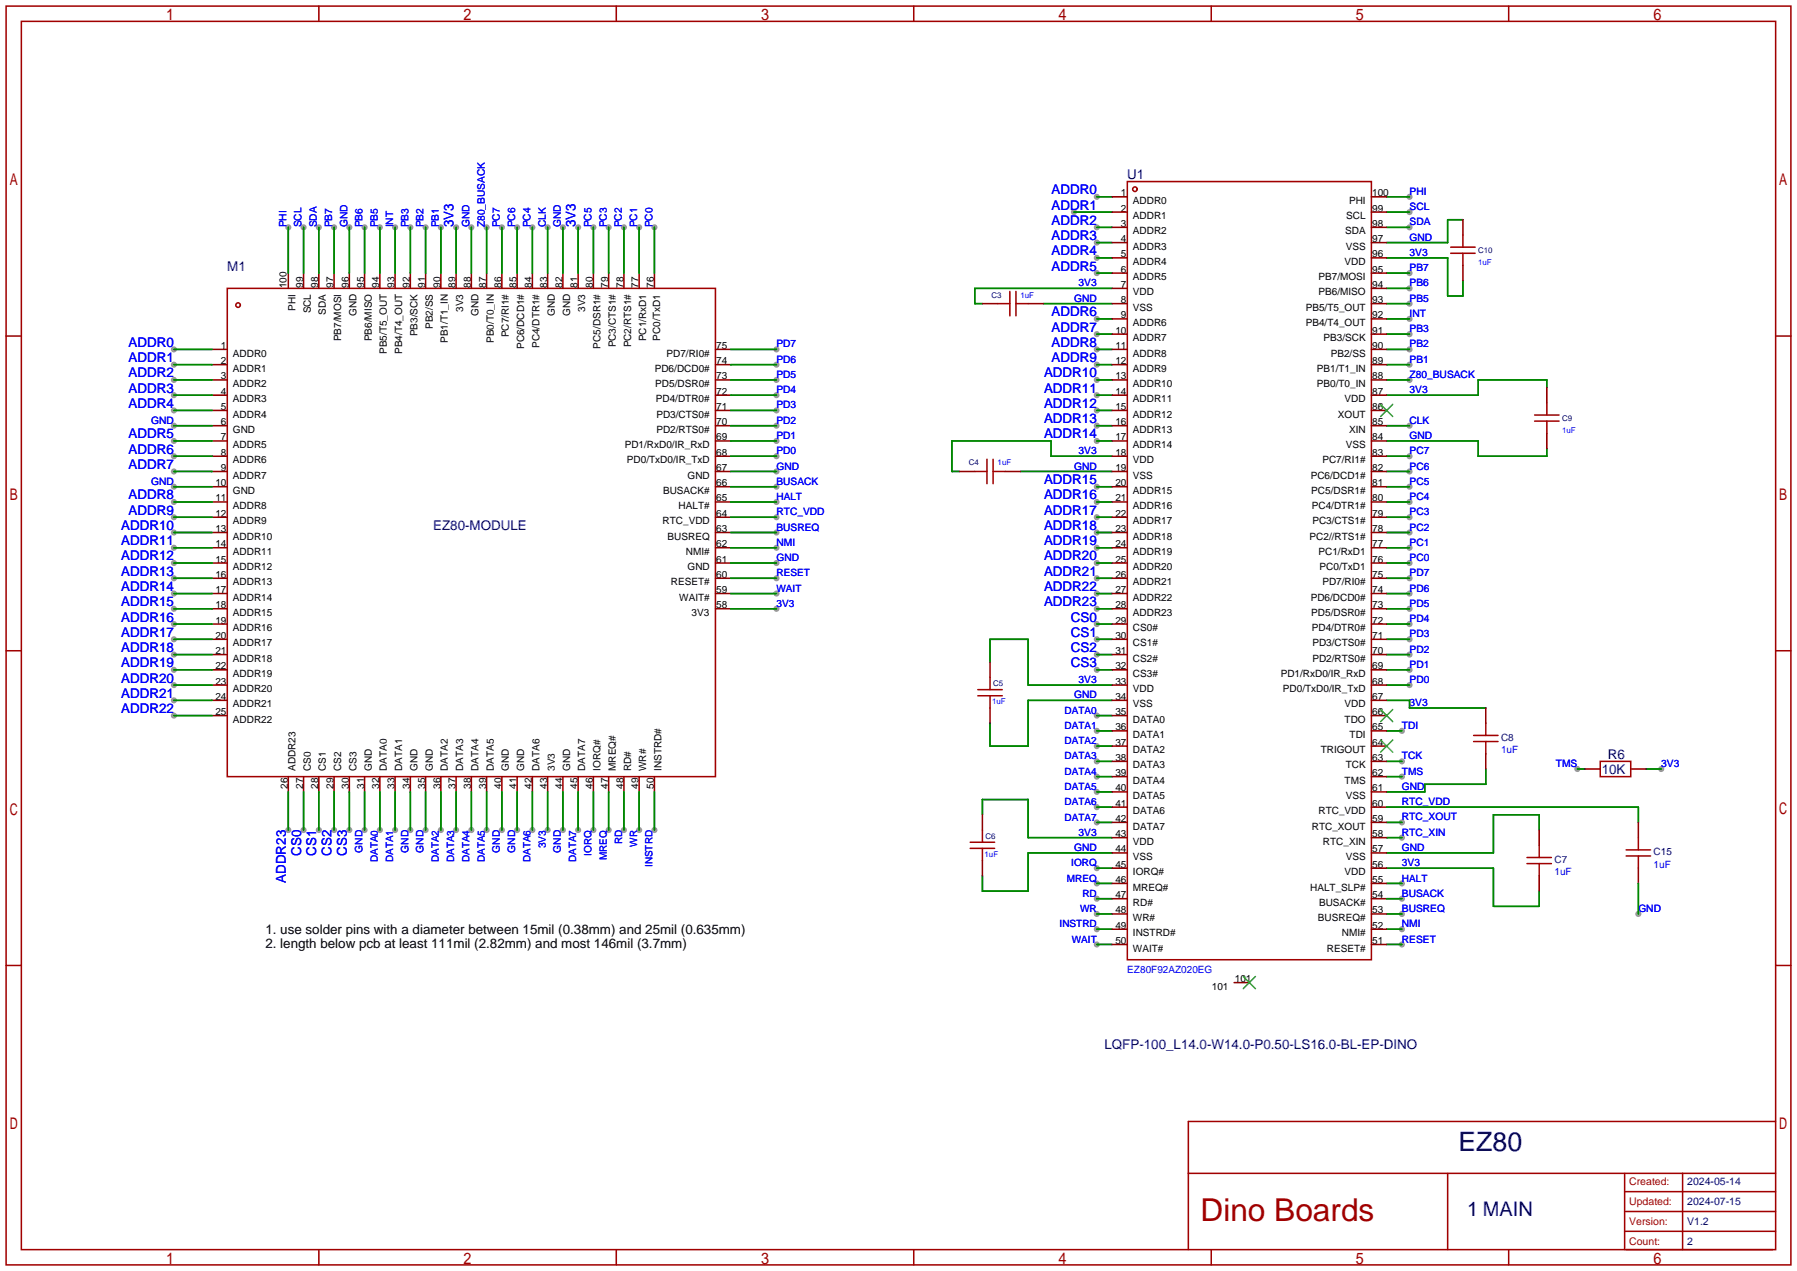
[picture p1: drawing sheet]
<svg xmlns="http://www.w3.org/2000/svg" width="299mm" height="212mm" viewBox="0 0 299 212" stroke-linecap="round" stroke-linejoin="round" font-family="sans-serif">
<g fill="#999">
<circle cx="234.7" cy="70.9" r=".51"/>
<circle cx="233.4" cy="152.1" r=".51"/>
<circle cx="234.7" cy="53.1" r=".51"/>
<circle cx="233.4" cy="157.2" r=".51"/>
<circle cx="234.7" cy="63.2" r=".51"/>
<circle cx="233.4" cy="121.7" r=".51"/>
<circle cx="233.4" cy="126.7" r=".51"/>
<circle cx="233.4" cy="129.3" r=".51"/>
<circle cx="233.4" cy="147.1" r=".51"/>
<circle cx="233.4" cy="139.4" r=".51"/>
<circle cx="233.4" cy="154.7" r=".51"/>
<circle cx="233.4" cy="136.9" r=".51"/>
<circle cx="262.6" cy="128" r=".51"/>
<circle cx="276.6" cy="128" r=".51"/>
<circle cx="182.6" cy="157.2" r=".51"/>
<circle cx="182.6" cy="45.5" r=".51"/>
<circle cx="182.6" cy="73.4" r=".51"/>
<circle cx="182.6" cy="32.8" r=".51"/>
<circle cx="178.8" cy="35.3" r=".51"/>
<circle cx="182.6" cy="37.8" r=".51"/>
<circle cx="182.6" cy="40.4" r=".51"/>
<circle cx="182.6" cy="42.9" r=".51"/>
<circle cx="182.6" cy="53.1" r=".51"/>
<circle cx="182.6" cy="55.6" r=".51"/>
<circle cx="182.6" cy="58.2" r=".51"/>
<circle cx="182.6" cy="60.7" r=".51"/>
<circle cx="182.6" cy="63.2" r=".51"/>
<circle cx="182.6" cy="65.8" r=".51"/>
<circle cx="234.7" cy="32.8" r=".51"/>
<circle cx="234.7" cy="35.3" r=".51"/>
<circle cx="234.7" cy="37.8" r=".51"/>
<circle cx="234.7" cy="45.5" r=".51"/>
<circle cx="234.7" cy="48" r=".51"/>
<circle cx="234.7" cy="50.5" r=".51"/>
<circle cx="234.7" cy="55.6" r=".51"/>
<circle cx="234.7" cy="58.2" r=".51"/>
<circle cx="234.7" cy="60.7" r=".51"/>
<circle cx="234.7" cy="75.9" r=".51"/>
<circle cx="234.7" cy="78.5" r=".51"/>
<circle cx="234.7" cy="81" r=".51"/>
<circle cx="234.7" cy="93.7" r=".51"/>
<circle cx="234.7" cy="83.6" r=".51"/>
<circle cx="234.7" cy="86.1" r=".51"/>
<circle cx="234.7" cy="88.6" r=".51"/>
<circle cx="234.7" cy="91.2" r=".51"/>
<circle cx="234.7" cy="96.3" r=".51"/>
<circle cx="234.7" cy="98.8" r=".51"/>
<circle cx="234.7" cy="101.3" r=".51"/>
<circle cx="234.7" cy="103.9" r=".51"/>
<circle cx="234.7" cy="106.4" r=".51"/>
<circle cx="234.7" cy="109" r=".51"/>
<circle cx="234.7" cy="111.5" r=".51"/>
<circle cx="234.7" cy="114" r=".51"/>
<circle cx="182.6" cy="154.7" r=".51"/>
<circle cx="182.6" cy="152.1" r=".51"/>
<circle cx="182.6" cy="149.6" r=".51"/>
<circle cx="182.6" cy="147.1" r=".51"/>
<circle cx="182.6" cy="144.5" r=".51"/>
<circle cx="182.6" cy="119.1" r=".51"/>
<circle cx="182.6" cy="121.7" r=".51"/>
<circle cx="182.6" cy="124.2" r=".51"/>
<circle cx="182.6" cy="126.7" r=".51"/>
<circle cx="182.6" cy="129.3" r=".51"/>
<circle cx="182.6" cy="131.8" r=".51"/>
<circle cx="182.6" cy="134.4" r=".51"/>
<circle cx="182.6" cy="136.9" r=".51"/>
<circle cx="182.6" cy="81" r=".51"/>
<circle cx="182.6" cy="83.6" r=".51"/>
<circle cx="182.6" cy="86.1" r=".51"/>
<circle cx="182.6" cy="88.6" r=".51"/>
<circle cx="182.6" cy="91.2" r=".51"/>
<circle cx="182.6" cy="93.7" r=".51"/>
<circle cx="182.6" cy="96.3" r=".51"/>
<circle cx="182.6" cy="98.8" r=".51"/>
<circle cx="182.6" cy="101.3" r=".51"/>
<circle cx="182.6" cy="103.9" r=".51"/>
<circle cx="182.6" cy="106.4" r=".51"/>
<circle cx="182.6" cy="109" r=".51"/>
<circle cx="182.6" cy="111.5" r=".51"/>
<circle cx="182.6" cy="68.3" r=".51"/>
<circle cx="182.6" cy="70.9" r=".51"/>
<circle cx="29" cy="58.2" r=".51"/>
<circle cx="29" cy="60.7" r=".51"/>
<circle cx="29" cy="63.2" r=".51"/>
<circle cx="29" cy="65.8" r=".51"/>
<circle cx="29" cy="68.3" r=".51"/>
<circle cx="29" cy="70.9" r=".51"/>
<circle cx="29" cy="73.4" r=".51"/>
<circle cx="29" cy="75.9" r=".51"/>
<circle cx="29" cy="78.5" r=".51"/>
<circle cx="29" cy="81" r=".51"/>
<circle cx="29" cy="83.6" r=".51"/>
<circle cx="29" cy="86.1" r=".51"/>
<circle cx="29" cy="88.6" r=".51"/>
<circle cx="29" cy="91.2" r=".51"/>
<circle cx="29" cy="93.7" r=".51"/>
<circle cx="29" cy="96.3" r=".51"/>
<circle cx="29" cy="98.8" r=".51"/>
<circle cx="29" cy="101.3" r=".51"/>
<circle cx="29" cy="103.9" r=".51"/>
<circle cx="29" cy="106.4" r=".51"/>
<circle cx="29" cy="109" r=".51"/>
<circle cx="29" cy="111.5" r=".51"/>
<circle cx="29" cy="114" r=".51"/>
<circle cx="29" cy="116.6" r=".51"/>
<circle cx="29" cy="119.1" r=".51"/>
<circle cx="48" cy="138.2" r=".51"/>
<circle cx="50.5" cy="138.2" r=".51"/>
<circle cx="53.1" cy="138.2" r=".51"/>
<circle cx="55.6" cy="138.2" r=".51"/>
<circle cx="58.2" cy="138.2" r=".51"/>
<circle cx="60.7" cy="138.2" r=".51"/>
<circle cx="63.2" cy="138.2" r=".51"/>
<circle cx="65.8" cy="138.2" r=".51"/>
<circle cx="68.3" cy="138.2" r=".51"/>
<circle cx="70.9" cy="138.2" r=".51"/>
<circle cx="73.4" cy="138.2" r=".51"/>
<circle cx="75.9" cy="138.2" r=".51"/>
<circle cx="78.5" cy="138.2" r=".51"/>
<circle cx="81" cy="138.2" r=".51"/>
<circle cx="83.6" cy="138.2" r=".51"/>
<circle cx="86.1" cy="138.2" r=".51"/>
<circle cx="88.6" cy="138.2" r=".51"/>
<circle cx="91.2" cy="138.2" r=".51"/>
<circle cx="93.7" cy="138.2" r=".51"/>
<circle cx="96.3" cy="138.2" r=".51"/>
<circle cx="98.8" cy="138.2" r=".51"/>
<circle cx="101.3" cy="138.2" r=".51"/>
<circle cx="103.9" cy="138.2" r=".51"/>
<circle cx="106.4" cy="138.2" r=".51"/>
<circle cx="109" cy="138.2" r=".51"/>
<circle cx="129.3" cy="78.5" r=".51"/>
<circle cx="129.3" cy="75.9" r=".51"/>
<circle cx="129.3" cy="73.4" r=".51"/>
<circle cx="129.3" cy="70.9" r=".51"/>
<circle cx="129.3" cy="68.3" r=".51"/>
<circle cx="129.3" cy="65.8" r=".51"/>
<circle cx="129.3" cy="63.2" r=".51"/>
<circle cx="129.3" cy="60.7" r=".51"/>
<circle cx="129.3" cy="58.2" r=".51"/>
<circle cx="48" cy="37.8" r=".51"/>
<circle cx="50.5" cy="37.8" r=".51"/>
<circle cx="53.1" cy="37.8" r=".51"/>
<circle cx="55.6" cy="37.8" r=".51"/>
<circle cx="60.7" cy="37.8" r=".51"/>
<circle cx="63.2" cy="37.8" r=".51"/>
<circle cx="65.8" cy="37.8" r=".51"/>
<circle cx="68.3" cy="37.8" r=".51"/>
<circle cx="70.9" cy="37.8" r=".51"/>
<circle cx="73.4" cy="37.8" r=".51"/>
<circle cx="78.5" cy="37.8" r=".51"/>
<circle cx="83.6" cy="37.8" r=".51"/>
<circle cx="86.1" cy="37.8" r=".51"/>
<circle cx="88.6" cy="37.8" r=".51"/>
<circle cx="91.2" cy="37.8" r=".51"/>
<circle cx="93.7" cy="37.8" r=".51"/>
<circle cx="96.3" cy="37.8" r=".51"/>
<circle cx="98.8" cy="37.8" r=".51"/>
<circle cx="101.3" cy="37.8" r=".51"/>
<circle cx="103.9" cy="37.8" r=".51"/>
<circle cx="106.4" cy="37.8" r=".51"/>
<circle cx="109" cy="37.8" r=".51"/>
<circle cx="75.9" cy="37.8" r=".51"/>
<circle cx="58.2" cy="37.8" r=".51"/>
<circle cx="81" cy="37.8" r=".51"/>
<circle cx="233.4" cy="149.6" r=".51"/>
<circle cx="129.3" cy="96.3" r=".51"/>
<circle cx="129.3" cy="98.8" r=".51"/>
<circle cx="129.3" cy="101.3" r=".51"/>
<circle cx="129.3" cy="93.7" r=".51"/>
<circle cx="129.3" cy="91.2" r=".51"/>
<circle cx="129.3" cy="88.6" r=".51"/>
<circle cx="129.3" cy="81" r=".51"/>
<circle cx="129.3" cy="83.6" r=".51"/>
<circle cx="129.3" cy="86.1" r=".51"/>
<circle cx="272.8" cy="152.1" r=".51"/>
</g>
<g fill="none" stroke="#a10000" stroke-width=".25">
<path d="M1 1h297.2v209.6h-297.2zM3.6 3.6h292.1v204.4h-292.1zM53.1 1v2.6M102.6 1v2.6M152.1 1v2.6M201.7 1v2.6M251.2 1v2.6M187.7 30.2h40.6v129.6h-40.6zM243.6 39.1v2M1 55.9h2.6M37.8 48h81.3v81.3h-81.3zM166.1 50.5h2"/>
<path d="M168.1 48.5v4.1M169.2 48.5v4.1M169.2 50.5h2M241.6 41.1h4M241.6 42.2h4M243.6 42.2v2M295.7 55.9h2.5M162.3 78.5h2M164.3 76.5v4M165.4 76.5v4M165.4 78.5h2M255.5 69.1h4.1"/>
<path d="M255.5 70.1h4.1M257.6 67.1v2M257.6 70.1v2M1 108.3h2.6M162.8 115.8h4.1M162.8 114.8h4.1M164.8 112.8v2M164.8 115.8v2.1M295.7 108.3h2.5M163.6 138.2v2M245.4 122.4h4M245.4 123.4h4"/>
<path d="M247.4 120.4v2M247.4 123.4v2.1M266.4 126.7h5.1v2.6h-5.1zM272.8 139.4v2.1M161.5 141.2h4.1M161.5 140.2h4.1M163.6 141.2v2.1M254.3 142.7h4M254.3 143.8h4M256.3 140.7v2M256.3 143.8v2M270.8 141.5h4"/>
<path d="M270.8 142.5h4M272.8 142.5v2M1 160.7h2.6M295.7 160.7h2.5M197.9 195.3h97.8M241 195.3v12.7M270.5 195.3v12.7M270.5 198.4h25.2M280.2 195.3v12.7M295.7 186.7h-97.8v21.3M53.1 208v2.6M102.6 208v2.6"/>
<path d="M152.1 208v2.6M201.7 208v2.6M251.2 208v2.6M270.5 201.7h25.2M270.5 205h25.2M270.8 208h24.3"/>
<circle cx="189" cy="31.5" r=".38"/>
<circle cx="39.6" cy="50.8" r=".38"/>
</g>
<g fill="none" stroke="#008700" stroke-width=".25">
<path d="M48 37.8v7.7M50.5 37.8v7.7M53.1 37.8v7.7M55.6 37.8v7.7M58.2 37.8v7.7M60.7 37.8v7.7M63.2 37.8v7.7M65.8 37.8v7.7M68.3 37.8v7.7M70.9 37.8v7.7M73.4 37.8v7.7M75.9 37.8v7.7"/>
<path d="M78.5 37.8v7.7M81 37.8v7.7M83.6 37.8v7.7M86.1 37.8v7.7M88.6 37.8v7.7M91.2 37.8v7.7M93.7 37.8v7.7M96.3 37.8v7.7M98.8 37.8v7.7M101.3 37.8v7.7M103.9 37.8v7.7M106.4 37.8v7.7"/>
<path d="M109 37.8v7.7M178.8 35.3h6.4M182.6 32.8h2.6M182.6 37.8h2.6M230.9 32.8h3.8M230.9 35.3h3.8M230.9 37.8h3.8M243.6 36.6h-2.6v3.8h-10.1M29 58.2h6.3M121.7 58.2h7.6M173.7 50.5h11.5M182.6 42.9h2.6"/>
<path d="M182.6 40.4h2.6M182.6 53.1h2.6M182.6 45.5h2.6M182.6 55.6h2.6M182.6 58.2h2.6M185.2 48h-22.9v2.5h1.3M230.9 50.5h3.8M230.9 42.9h10.1v6.4h2.6v-2.6M230.9 53.1h3.8M230.9 48h3.8M230.9 45.5h3.8M230.9 55.6h3.8"/>
<path d="M230.9 58.2h3.8M29 73.4h6.3M29 75.9h6.3M29 65.8h6.3M29 63.2h6.3M29 70.9h6.3M29 78.5h6.3M29 60.7h6.3M29 68.3h6.3M121.7 73.4h7.6M121.7 75.9h7.6M121.7 65.8h7.6"/>
<path d="M121.7 63.2h7.6M121.7 70.9h7.6M121.7 78.5h7.6M121.7 60.7h7.6M121.7 68.3h7.6M169.9 78.5h15.3M182.6 73.4h2.6M182.6 65.8h2.6M182.6 63.2h2.6M182.6 70.9h2.6M182.6 60.7h2.6M182.6 68.3h2.6"/>
<path d="M185.2 75.9h-10.2v-2.5h-16.5v5.1h1.3M230.9 73.4h15.2v2.5h11.5v-1.2M230.9 75.9h3.8M230.9 63.2h3.8M230.9 70.9h3.8M230.9 78.5h3.8M230.9 60.7h3.8M257.6 64.5v-1.3h-11.5v2.6h-15.2M29 81h6.3M29 93.7h6.3M29 83.6h6.3M29 86.1h6.3"/>
<path d="M29 88.6h6.3M29 91.2h6.3M29 96.3h6.3M29 98.8h6.3M121.7 81h7.6M121.7 93.7h7.6M121.7 83.6h7.6M121.7 86.1h7.6M121.7 88.6h7.6M121.7 91.2h7.6M121.7 96.3h7.6M121.7 98.8h7.6"/>
<path d="M182.6 81h2.6M182.6 93.7h2.6M182.6 83.6h2.6M182.6 86.1h2.6M182.6 88.6h2.6M182.6 91.2h2.6M182.6 96.3h2.6M182.6 98.8h2.6M230.9 81h3.8M230.9 93.7h3.8M230.9 83.6h3.8M230.9 86.1h3.8"/>
<path d="M230.9 88.6h3.8M230.9 91.2h3.8M230.9 96.3h3.8M230.9 98.8h3.8M29 106.4h6.3M29 114h6.3M29 116.6h6.3M29 101.3h6.3M29 103.9h6.3M29 109h6.3M29 111.5h6.3M29 119.1h6.3"/>
<path d="M121.7 101.3h7.6M164.8 110.2v-3.8h6.4v7.6h14M182.6 106.4h2.6M182.6 101.3h2.6M182.6 103.9h2.6M182.6 109h2.6M182.6 111.5h2.6M182.6 119.1h2.6M185.2 116.6h-14v7.6h-6.4v-3.8M230.9 106.4h3.8M230.9 114h3.8M230.9 116.6h3.8v1.3h12.7"/>
<path d="M230.9 101.3h3.8M230.9 103.9h3.8M230.9 109h3.8M230.9 111.5h3.8M48 131.8v6.4M50.5 131.8v6.4M53.1 131.8v6.4M55.6 131.8v6.4M58.2 131.8v6.4M60.7 131.8v6.4M63.2 131.8v6.4M65.8 131.8v6.4"/>
<path d="M68.3 131.8v6.4M70.9 131.8v6.4M73.4 131.8v6.4M75.9 131.8v6.4M78.5 131.8v6.4M81 131.8v6.4M83.6 131.8v6.4M86.1 131.8v6.4M88.6 131.8v6.4M91.2 131.8v6.4M93.7 131.8v6.4M96.3 131.8v6.4"/>
<path d="M98.8 131.8v6.4M101.3 131.8v6.4M103.9 131.8v6.4M106.4 131.8v6.4M109 131.8v6.4M163.6 135.6v-2.5h7.6v6.3h14M182.6 124.2h2.6M182.6 131.8h2.6M182.6 121.7h2.6M182.6 126.7h2.6M182.6 129.3h2.6M182.6 136.9h2.6"/>
<path d="M182.6 134.4h2.6M230.9 139.4h2.5M230.9 121.7h2.5M230.9 126.7h2.5M230.9 129.3h2.5M230.9 136.9h2.5M230.9 134.4h41.9v2.5M247.4 128v2.6h-10.2v1.2h-6.3M256.3 138.2v-2.6h-7.6v6.4h-17.8M262.6 128h1.3M274.1 128h2.5M182.6 144.5h2.6"/>
<path d="M182.6 152.1h2.6M182.6 157.2h2.6M182.6 147.1h2.6M182.6 154.7h2.6M182.6 149.6h2.6M185.2 142h-14v6.3h-7.6v-2.5M230.9 144.5h17.8v6.4h7.6v-2.6M230.9 152.1h2.5M230.9 157.2h2.5M230.9 147.1h2.5M230.9 154.7h2.5M230.9 149.6h2.5"/>
<path d="M272.8 147.1v5"/>
</g>
<g fill="none" stroke="#870000" stroke-width=".25">
<path d="M185.2 32.8h2.5M185.2 35.3h2.5M185.2 37.8h2.5M228.3 32.8h2.6M228.3 35.3h2.6M228.3 37.8h2.6M243.6 36.6v2.5M35.3 58.2h2.5M48 45.5v2.5M50.5 45.5v2.5M53.1 45.5v2.5M55.6 45.5v2.5"/>
<path d="M58.2 45.5v2.5M60.7 45.5v2.5M63.2 45.5v2.5M65.8 45.5v2.5M68.3 45.5v2.5M70.9 45.5v2.5M73.4 45.5v2.5M75.9 45.5v2.5M78.5 45.5v2.5M81 45.5v2.5M83.6 45.5v2.5M86.1 45.5v2.5"/>
<path d="M88.6 45.5v2.5M91.2 45.5v2.5M93.7 45.5v2.5M96.3 45.5v2.5M98.8 45.5v2.5M101.3 45.5v2.5M103.9 45.5v2.5M106.4 45.5v2.5M109 45.5v2.5M119.1 58.2h2.6M163.6 50.5h2.5M171.2 50.5h2.5"/>
<path d="M185.2 50.5h2.5M185.2 40.4h2.5M185.2 42.9h2.5M185.2 45.5h2.5M185.2 48h2.5M185.2 53.1h2.5M185.2 55.6h2.5M185.2 58.2h2.5M228.3 50.5h2.6M228.3 40.4h2.6M228.3 42.9h2.6M228.3 45.5h2.6"/>
<path d="M228.3 48h2.6M228.3 53.1h2.6M228.3 55.6h2.6M228.3 58.2h2.6M243.6 44.2v2.5M35.3 78.5h2.5M35.3 60.7h2.5M35.3 63.2h2.5M35.3 65.8h2.5M35.3 68.3h2.5M35.3 70.9h2.5M35.3 73.4h2.5"/>
<path d="M35.3 75.9h2.5M119.1 78.5h2.6M119.1 60.7h2.6M119.1 63.2h2.6M119.1 65.8h2.6M119.1 68.3h2.6M119.1 70.9h2.6M119.1 73.4h2.6M119.1 75.9h2.6M159.8 78.5h2.5M167.4 78.5h2.5M185.2 78.5h2.5"/>
<path d="M185.2 60.7h2.5M185.2 63.2h2.5M185.2 65.8h2.5M185.2 68.3h2.5M185.2 70.9h2.5M185.2 73.4h2.5M185.2 75.9h2.5M228.3 78.5h2.6M228.3 60.7h2.6M228.3 63.2h2.6M228.3 65.8h2.6M228.3 68.3h2.6"/>
<path d="M228.3 70.9h2.6M228.3 73.4h2.6M228.3 75.9h2.6M257.6 64.5v2.6M257.6 72.1v2.6M35.3 81h2.5M35.3 83.6h2.5M35.3 86.1h2.5M35.3 88.6h2.5M35.3 91.2h2.5M35.3 93.7h2.5M35.3 96.3h2.5"/>
<path d="M35.3 98.8h2.5M119.1 81h2.6M119.1 83.6h2.6M119.1 86.1h2.6M119.1 88.6h2.6M119.1 91.2h2.6M119.1 93.7h2.6M119.1 96.3h2.6M119.1 98.8h2.6M185.2 81h2.5M185.2 83.6h2.5M185.2 86.1h2.5"/>
<path d="M185.2 88.6h2.5M185.2 91.2h2.5M185.2 93.7h2.5M185.2 96.3h2.5M185.2 98.8h2.5M228.3 81h2.6M228.3 83.6h2.6M228.3 86.1h2.6M228.3 88.6h2.6M228.3 91.2h2.6M228.3 93.7h2.6M228.3 96.3h2.6"/>
<path d="M228.3 98.8h2.6M35.3 101.3h2.5M35.3 103.9h2.5M35.3 106.4h2.5M35.3 109h2.5M35.3 111.5h2.5M35.3 114h2.5M35.3 116.6h2.5M35.3 119.1h2.5M119.1 101.3h2.6M164.8 110.2v2.6M164.8 117.9v2.5"/>
<path d="M185.2 101.3h2.5M185.2 103.9h2.5M185.2 106.4h2.5M185.2 109h2.5M185.2 111.5h2.5M185.2 114h2.5M185.2 116.6h2.5M185.2 119.1h2.5M228.3 101.3h2.6M228.3 103.9h2.6M228.3 106.4h2.6M228.3 109h2.6"/>
<path d="M228.3 111.5h2.6M228.3 114h2.6M228.3 116.6h2.6M228.3 119.1h2.6M247.4 117.9v2.5M48 129.3v2.5M50.5 129.3v2.5M53.1 129.3v2.5M55.6 129.3v2.5M58.2 129.3v2.5M60.7 129.3v2.5M63.2 129.3v2.5"/>
<path d="M65.8 129.3v2.5M68.3 129.3v2.5M70.9 129.3v2.5M73.4 129.3v2.5M75.9 129.3v2.5M78.5 129.3v2.5M81 129.3v2.5M83.6 129.3v2.5M86.1 129.3v2.5M88.6 129.3v2.5M91.2 129.3v2.5M93.7 129.3v2.5"/>
<path d="M96.3 129.3v2.5M98.8 129.3v2.5M101.3 129.3v2.5M103.9 129.3v2.5M106.4 129.3v2.5M109 129.3v2.5M163.6 135.6v2.6M185.2 121.7h2.5M185.2 124.2h2.5M185.2 126.7h2.5M185.2 129.3h2.5M185.2 131.8h2.5"/>
<path d="M185.2 134.4h2.5M185.2 136.9h2.5M185.2 139.4h2.5M228.3 121.7h2.6M228.3 124.2h2.6M228.3 126.7h2.6M228.3 129.3h2.6M228.3 131.8h2.6M228.3 134.4h2.6M228.3 136.9h2.6M228.3 139.4h2.6M247.4 125.5v2.5"/>
<path d="M256.3 138.2v2.5M263.9 128h2.5M271.5 128h2.6M272.8 136.9v2.5M163.6 143.3v2.5M185.2 142h2.5M185.2 144.5h2.5M185.2 147.1h2.5M185.2 149.6h2.5M185.2 152.1h2.5M185.2 154.7h2.5M185.2 157.2h2.5"/>
<path d="M228.3 142h2.6M228.3 144.5h2.6M228.3 147.1h2.6M228.3 149.6h2.6M228.3 152.1h2.6M228.3 154.7h2.6M228.3 157.2h2.6M256.3 145.8v2.5M272.8 144.5v2.6M205.5 163.6h2.5"/>
</g>
<path d="M229.9 67.3l2 2M231.9 67.3l-2 2M229.9 118.1l2 2M231.9 118.1l-2 2M229.9 123.2l2 2M231.9 123.2l-2 2M207 162.6l2 2M209 162.6l-2 2" fill="none" stroke="#3c3" stroke-width=".25"/>
<text font-size="5.3" fill="#a00000" x="199.9" y="203.3">Dino Boards</text>
<text font-size="4.5" fill="#000080" x="242.8" y="191.6">EZ80</text>
<text font-size="3.3" fill="#000080" x="244.3" y="202.5">1 MAIN</text>
<g font-size="2.2" fill="#000080">
<text x="187.7" y="29.8">U1</text>
<text x="37.8" y="45">M1</text>
<text x="72.1" y="88.2">EZ80-MODULE</text>
<text x="266.7" y="128.9">10K</text>
<text x="267.7" y="126.3">R6</text>
<text x="183.9" y="174.6">LQFP-100_L14.0-W14.0-P0.50-LS16.0-BL-EP-DINO</text>
</g>
<g font-size="2.2" fill="#00f">
<text x="175.1" y="32.3">ADDR0</text>
<text x="175.1" y="34.9">ADDR1</text>
<text x="75.5" y="37.8" transform="rotate(-90 75.5 37.8)">3V3</text>
<text x="95.8" y="37.8" transform="rotate(-90 95.8 37.8)">3V3</text>
<text x="175.1" y="37.4">ADDR2</text>
<text x="175.1" y="40">ADDR3</text>
<text x="175.1" y="45">ADDR5</text>
<text x="175.1" y="42.5">ADDR4</text>
<text x="175.1" y="52.7">ADDR6</text>
<text x="21.4" y="57.7">ADDR0</text>
<text x="175.1" y="55.2">ADDR7</text>
<text x="175.1" y="57.7">ADDR8</text>
<text x="21.4" y="60.3">ADDR1</text>
<text x="21.4" y="62.8">ADDR2</text>
<text x="21.4" y="65.4">ADDR3</text>
<text x="173.8" y="62.8">ADDR10</text>
<text x="173.8" y="65.4">ADDR11</text>
<text x="175.1" y="60.3">ADDR9</text>
<text x="21.4" y="67.9">ADDR4</text>
<text x="173.8" y="67.9">ADDR12</text>
<text x="173.8" y="70.4">ADDR13</text>
<text x="21.4" y="73">ADDR5</text>
<text x="21.4" y="75.5">ADDR6</text>
<text x="173.8" y="73">ADDR14</text>
<text x="21.4" y="78.1">ADDR7</text>
<text x="21.4" y="83.1">ADDR8</text>
<text x="173.8" y="80.6">ADDR15</text>
<text x="173.8" y="83.1">ADDR16</text>
<text x="20.2" y="88.2">ADDR10</text>
<text x="21.4" y="85.7">ADDR9</text>
<text x="173.8" y="85.7">ADDR17</text>
<text x="173.8" y="88.2">ADDR18</text>
<text x="20.2" y="90.8">ADDR11</text>
<text x="20.2" y="93.3">ADDR12</text>
<text x="20.2" y="95.8">ADDR13</text>
<text x="173.8" y="90.8">ADDR19</text>
<text x="173.8" y="93.3">ADDR20</text>
<text x="173.8" y="95.8">ADDR21</text>
<text x="20.2" y="98.4">ADDR14</text>
<text x="20.2" y="100.9">ADDR15</text>
<text x="173.8" y="98.4">ADDR22</text>
<text x="173.8" y="100.9">ADDR23</text>
<text x="20.2" y="103.5">ADDR16</text>
<text x="20.2" y="106">ADDR17</text>
<text x="178.3" y="103.5">CS0</text>
<text x="178.3" y="106">CS1</text>
<text x="20.2" y="108.5">ADDR18</text>
<text x="20.2" y="111.1">ADDR19</text>
<text x="20.2" y="113.6">ADDR20</text>
<text x="178.3" y="108.5">CS2</text>
<text x="178.3" y="111.1">CS3</text>
<text x="20.2" y="116.2">ADDR21</text>
<text x="20.2" y="118.7">ADDR22</text>
<text x="50.1" y="142.5" transform="rotate(-90 50.1 142.5)">CS0</text>
<text x="52.7" y="142.5" transform="rotate(-90 52.7 142.5)">CS1</text>
<text x="55.2" y="142.5" transform="rotate(-90 55.2 142.5)">CS2</text>
<text x="57.7" y="142.5" transform="rotate(-90 57.7 142.5)">CS3</text>
<text x="47.6" y="147" transform="rotate(-90 47.6 147)">ADDR23</text>
</g>
<g font-size="2.2">
<text x="44.2" y="155.5">1. use solder pins with a diameter between 15mil (0.38mm) and 25mil (0.635mm)</text>
<text x="44.2" y="157.8">2. length below pcb at least 111mil (2.82mm) and most 146mil (3.7mm)</text>
</g>
<g font-size="1.8" fill="#a00000">
<text x="271.3" y="197.3">Created:</text>
<text x="271.3" y="200.6">Updated:</text>
<text x="271.3" y="203.9">Version:</text>
<text x="271.3" y="207.2">Count:</text>
</g>
<g font-size="1.8" fill="#000080">
<text x="280.9" y="197.3">2024-05-14</text>
<text x="280.9" y="200.6">2024-07-15</text>
<text x="280.9" y="203.9">V1.2</text>
<text x="280.9" y="207.2">2</text>
</g>
<g font-size="1.7">
<text x="186.7" y="32.7">1</text>
<text x="186.7" y="35.2">2</text>
<text x="188.6" y="34">ADDR0</text>
<text x="224.6" y="34">PHI</text>
<text x="228.5" y="35.2">99</text>
<text x="228.5" y="32.7">100</text>
<text x="186.7" y="37.8">3</text>
<text x="186.7" y="40.3">4</text>
<text x="188.6" y="36.5">ADDR1</text>
<text x="188.6" y="39">ADDR2</text>
<text x="188.6" y="41.6">ADDR3</text>
<text x="224" y="39">SDA</text>
<text x="224.1" y="41.6">VSS</text>
<text x="224.2" y="36.5">SCL</text>
<text x="228.5" y="40.3">97</text>
<text x="228.5" y="37.8">98</text>
<text x="50.5" y="47.9" transform="rotate(-90 50.5 47.9)">99</text>
<text x="53" y="47.9" transform="rotate(-90 53 47.9)">98</text>
<text x="55.5" y="47.9" transform="rotate(-90 55.5 47.9)">97</text>
<text x="58.1" y="47.9" transform="rotate(-90 58.1 47.9)">96</text>
<text x="60.6" y="47.9" transform="rotate(-90 60.6 47.9)">95</text>
<text x="63.2" y="47.9" transform="rotate(-90 63.2 47.9)">94</text>
<text x="65.7" y="47.9" transform="rotate(-90 65.7 47.9)">93</text>
<text x="68.2" y="47.9" transform="rotate(-90 68.2 47.9)">92</text>
<text x="70.8" y="47.9" transform="rotate(-90 70.8 47.9)">91</text>
<text x="73.3" y="47.9" transform="rotate(-90 73.3 47.9)">90</text>
<text x="75.9" y="47.9" transform="rotate(-90 75.9 47.9)">89</text>
<text x="78.4" y="47.9" transform="rotate(-90 78.4 47.9)">88</text>
<text x="80.9" y="47.9" transform="rotate(-90 80.9 47.9)">87</text>
<text x="83.5" y="47.9" transform="rotate(-90 83.5 47.9)">86</text>
<text x="86" y="47.9" transform="rotate(-90 86 47.9)">85</text>
<text x="88.6" y="47.9" transform="rotate(-90 88.6 47.9)">84</text>
<text x="91.1" y="47.9" transform="rotate(-90 91.1 47.9)">83</text>
<text x="93.6" y="47.9" transform="rotate(-90 93.6 47.9)">82</text>
<text x="96.2" y="47.9" transform="rotate(-90 96.2 47.9)">81</text>
<text x="98.7" y="47.9" transform="rotate(-90 98.7 47.9)">80</text>
<text x="101.3" y="47.9" transform="rotate(-90 101.3 47.9)">79</text>
<text x="103.8" y="47.9" transform="rotate(-90 103.8 47.9)">78</text>
<text x="106.3" y="47.9" transform="rotate(-90 106.3 47.9)">77</text>
<text x="108.9" y="47.9" transform="rotate(-90 108.9 47.9)">76</text>
<text x="186.7" y="42.8">5</text>
<text x="186.7" y="45.4">6</text>
<text x="186.7" y="47.9">7</text>
<text x="188.6" y="44.1">ADDR4</text>
<text x="188.6" y="46.7">ADDR5</text>
<text x="219.5" y="46.7">PB7/MOSI</text>
<text x="223.9" y="44.1">VDD</text>
<text x="228.5" y="47.9">94</text>
<text x="228.5" y="45.4">95</text>
<text x="228.5" y="42.8">96</text>
<text x="47.7" y="48" transform="rotate(-90 47.7 48)">100</text>
<text x="49.2" y="51.7" transform="rotate(-90 49.2 51.7)">PHI</text>
<text x="51.7" y="52.2" transform="rotate(-90 51.7 52.2)">SCL</text>
<text x="54.3" y="52.4" transform="rotate(-90 54.3 52.4)">SDA</text>
<text x="59.4" y="52.6" transform="rotate(-90 59.4 52.6)">GND</text>
<text x="77.1" y="51.9" transform="rotate(-90 77.1 51.9)">3V3</text>
<text x="79.7" y="52.6" transform="rotate(-90 79.7 52.6)">GND</text>
<text x="92.4" y="52.6" transform="rotate(-90 92.4 52.6)">GND</text>
<text x="94.9" y="52.6" transform="rotate(-90 94.9 52.6)">GND</text>
<text x="97.5" y="51.9" transform="rotate(-90 97.5 51.9)">3V3</text>
<text x="186.7" y="50.5">8</text>
<text x="186.7" y="53">9</text>
<text x="188.6" y="49.2">VDD</text>
<text x="188.6" y="51.7">VSS</text>
<text x="217.4" y="51.7">PB5/T5_OUT</text>
<text x="219.5" y="49.2">PB6/MISO</text>
<text x="228.5" y="53">92</text>
<text x="228.5" y="50.5">93</text>
<text x="36.8" y="58.1">1</text>
<text x="38.8" y="59.4">ADDR0</text>
<text x="56.8" y="56.8" transform="rotate(-90 56.8 56.8)">PB7/MOSI</text>
<text x="61.9" y="56.8" transform="rotate(-90 61.9 56.8)">PB6/MISO</text>
<text x="64.4" y="58.9" transform="rotate(-90 64.4 58.9)">PB5/T5_OUT</text>
<text x="67" y="58.9" transform="rotate(-90 67 58.9)">PB4/T4_OUT</text>
<text x="69.5" y="56" transform="rotate(-90 69.5 56)">PB3/SCK</text>
<text x="72.1" y="54.8" transform="rotate(-90 72.1 54.8)">PB2/SS</text>
<text x="74.6" y="57.1" transform="rotate(-90 74.6 57.1)">PB1/T1_IN</text>
<text x="82.2" y="57.1" transform="rotate(-90 82.2 57.1)">PB0/T0_IN</text>
<text x="84.8" y="56.2" transform="rotate(-90 84.8 56.2)">PC7/RI1#</text>
<text x="87.3" y="58.1" transform="rotate(-90 87.3 58.1)">PC6/DCD1#</text>
<text x="89.8" y="57.9" transform="rotate(-90 89.8 57.9)">PC4/DTR1#</text>
<text x="100" y="58" transform="rotate(-90 100 58)">PC5/DSR1#</text>
<text x="102.5" y="57.8" transform="rotate(-90 102.5 57.8)">PC3/CTS1#</text>
<text x="105.1" y="57.8" transform="rotate(-90 105.1 57.8)">PC2/RTS1#</text>
<text x="107.6" y="56.8" transform="rotate(-90 107.6 56.8)">PC1/RxD1</text>
<text x="109.9" y="56.7" transform="rotate(-90 109.9 56.7)">PC0/TxD1</text>
<text x="111" y="59.4">PD7/RI0#</text>
<text x="119.3" y="58.1">75</text>
<text x="185.7" y="55.5">10</text>
<text x="185.7" y="58.1">11</text>
<text x="188.6" y="54.3">ADDR6</text>
<text x="188.6" y="56.8">ADDR7</text>
<text x="188.6" y="59.4">ADDR8</text>
<text x="217.4" y="54.3">PB4/T4_OUT</text>
<text x="220.4" y="56.8">PB3/SCK</text>
<text x="221.6" y="59.4">PB2/SS</text>
<text x="228.5" y="58.1">90</text>
<text x="228.5" y="55.5">91</text>
<text x="36.8" y="60.6">2</text>
<text x="36.8" y="63.2">3</text>
<text x="36.8" y="65.7">4</text>
<text x="38.8" y="61.9">ADDR1</text>
<text x="38.8" y="64.4">ADDR2</text>
<text x="109" y="61.9">PD6/DCD0#</text>
<text x="109.1" y="64.4">PD5/DSR0#</text>
<text x="119.3" y="65.7">72</text>
<text x="119.3" y="63.2">73</text>
<text x="119.3" y="60.6">74</text>
<text x="185.7" y="60.6">12</text>
<text x="185.7" y="63.2">13</text>
<text x="185.7" y="65.7">14</text>
<text x="188.6" y="61.9">ADDR9</text>
<text x="188.6" y="64.4">ADDR10</text>
<text x="219.3" y="64.4">PB0/T0_IN</text>
<text x="219.3" y="61.9">PB1/T1_IN</text>
<text x="228.5" y="65.7">87</text>
<text x="228.5" y="63.2">88</text>
<text x="228.5" y="60.6">89</text>
<text x="36.8" y="68.2">5</text>
<text x="36.8" y="70.8">6</text>
<text x="38.8" y="67">ADDR3</text>
<text x="38.8" y="69.5">ADDR4</text>
<text x="109.2" y="67">PD4/DTR0#</text>
<text x="109.3" y="69.5">PD3/CTS0#</text>
<text x="119.3" y="70.8">70</text>
<text x="119.3" y="68.2">71</text>
<text x="185.7" y="68.2">15</text>
<text x="185.7" y="70.8">16</text>
<text x="188.6" y="67">ADDR11</text>
<text x="188.6" y="69.5">ADDR12</text>
<text x="222.8" y="69.5">XOUT</text>
<text x="223.9" y="67">VDD</text>
<text x="228.5" y="70.8">85</text>
<text x="228.5" y="68.2">86</text>
<text x="36.8" y="73.3">7</text>
<text x="36.8" y="75.9">8</text>
<text x="38.8" y="72.1">GND</text>
<text x="38.8" y="74.6">ADDR5</text>
<text x="38.8" y="77.1">ADDR6</text>
<text x="104" y="74.6">PD1/RxD0/IR_RxD</text>
<text x="104.4" y="77.1">PD0/TxD0/IR_TxD</text>
<text x="109.3" y="72.1">PD2/RTS0#</text>
<text x="119.3" y="75.9">68</text>
<text x="119.3" y="73.3">69</text>
<text x="185.7" y="73.3">17</text>
<text x="185.7" y="75.9">18</text>
<text x="188.6" y="72.1">ADDR13</text>
<text x="188.6" y="74.6">ADDR14</text>
<text x="188.6" y="77.1">VDD</text>
<text x="220.2" y="77.1">PC7/RI1#</text>
<text x="224.1" y="74.6">VSS</text>
<text x="224.6" y="72.1">XIN</text>
<text x="228.5" y="75.9">83</text>
<text x="228.5" y="73.3">84</text>
<text x="35.9" y="80.9">10</text>
<text x="35.9" y="83.5">11</text>
<text x="36.8" y="78.4">9</text>
<text x="38.8" y="79.7">ADDR7</text>
<text x="38.8" y="82.2">GND</text>
<text x="110.4" y="82.2">BUSACK#</text>
<text x="114.5" y="79.7">GND</text>
<text x="119.3" y="78.4">67</text>
<text x="119.3" y="83.5">65</text>
<text x="119.3" y="80.9">66</text>
<text x="185.7" y="78.4">19</text>
<text x="185.7" y="80.9">20</text>
<text x="185.7" y="83.5">21</text>
<text x="188.6" y="79.7">VSS</text>
<text x="188.6" y="82.2">ADDR15</text>
<text x="218.2" y="79.7">PC6/DCD1#</text>
<text x="218.3" y="82.2">PC5/DSR1#</text>
<text x="228.5" y="83.5">80</text>
<text x="228.5" y="80.9">81</text>
<text x="228.5" y="78.4">82</text>
<text x="35.9" y="86">12</text>
<text x="35.9" y="88.6">13</text>
<text x="38.8" y="84.8">ADDR8</text>
<text x="38.8" y="87.3">ADDR9</text>
<text x="38.8" y="89.8">ADDR10</text>
<text x="110.3" y="87.3">RTC_VDD</text>
<text x="111.2" y="89.8">BUSREQ</text>
<text x="113" y="84.8">HALT#</text>
<text x="119.3" y="88.6">63</text>
<text x="119.3" y="86">64</text>
<text x="185.7" y="86">22</text>
<text x="185.7" y="88.6">23</text>
<text x="188.6" y="84.8">ADDR16</text>
<text x="188.6" y="87.3">ADDR17</text>
<text x="188.6" y="89.8">ADDR18</text>
<text x="218.1" y="89.8">PC2//RTS1#</text>
<text x="218.4" y="84.8">PC4/DTR1#</text>
<text x="218.5" y="87.3">PC3/CTS1#</text>
<text x="228.5" y="88.6">78</text>
<text x="228.5" y="86">79</text>
<text x="35.9" y="91.1">14</text>
<text x="35.9" y="93.6">15</text>
<text x="38.8" y="92.4">ADDR11</text>
<text x="38.8" y="94.9">ADDR12</text>
<text x="114.2" y="92.4">NMI#</text>
<text x="114.5" y="94.9">GND</text>
<text x="119.3" y="93.6">61</text>
<text x="119.3" y="91.1">62</text>
<text x="185.7" y="91.1">24</text>
<text x="185.7" y="93.6">25</text>
<text x="188.6" y="92.4">ADDR19</text>
<text x="188.6" y="94.9">ADDR20</text>
<text x="219.5" y="92.4">PC1/RxD1</text>
<text x="219.7" y="94.9">PC0/TxD1</text>
<text x="228.5" y="93.6">76</text>
<text x="228.5" y="91.1">77</text>
<text x="35.9" y="96.2">16</text>
<text x="35.9" y="98.7">17</text>
<text x="35.9" y="101.3">18</text>
<text x="38.8" y="97.5">ADDR13</text>
<text x="38.8" y="100">ADDR14</text>
<text x="111.7" y="97.5">RESET#</text>
<text x="113.1" y="100">WAIT#</text>
<text x="119.3" y="101.3">58</text>
<text x="119.3" y="98.7">59</text>
<text x="119.3" y="96.2">60</text>
<text x="185.7" y="96.2">26</text>
<text x="185.7" y="98.7">27</text>
<text x="185.7" y="101.3">28</text>
<text x="188.6" y="97.5">ADDR21</text>
<text x="188.6" y="100">ADDR22</text>
<text x="218.2" y="100">PD6/DCD0#</text>
<text x="220.2" y="97.5">PD7/RI0#</text>
<text x="228.5" y="101.3">73</text>
<text x="228.5" y="98.7">74</text>
<text x="228.5" y="96.2">75</text>
<text x="35.9" y="103.8">19</text>
<text x="35.9" y="106.3">20</text>
<text x="38.8" y="102.5">ADDR15</text>
<text x="38.8" y="105.1">ADDR16</text>
<text x="38.8" y="107.6">ADDR17</text>
<text x="115.1" y="102.6">3V3</text>
<text x="185.7" y="103.8">29</text>
<text x="185.7" y="106.3">30</text>
<text x="188.6" y="102.5">ADDR23</text>
<text x="188.6" y="105.1">CS0#</text>
<text x="188.6" y="107.6">CS1#</text>
<text x="218.3" y="102.5">PD5/DSR0#</text>
<text x="218.4" y="105.1">PD4/DTR0#</text>
<text x="218.5" y="107.6">PD3/CTS0#</text>
<text x="228.5" y="106.3">71</text>
<text x="228.5" y="103.8">72</text>
<text x="35.9" y="108.9">21</text>
<text x="35.9" y="111.4">22</text>
<text x="35.9" y="114">23</text>
<text x="38.8" y="110.2">ADDR18</text>
<text x="38.8" y="112.7">ADDR19</text>
<text x="185.7" y="108.9">31</text>
<text x="185.7" y="111.4">32</text>
<text x="185.7" y="114">33</text>
<text x="188.6" y="110.2">CS2#</text>
<text x="188.6" y="112.7">CS3#</text>
<text x="213.2" y="112.7">PD1/RxD0/IR_RxD</text>
<text x="218.5" y="110.2">PD2/RTS0#</text>
<text x="228.5" y="114">68</text>
<text x="228.5" y="111.4">69</text>
<text x="228.5" y="108.9">70</text>
<text x="35.9" y="116.5">24</text>
<text x="35.9" y="119">25</text>
<text x="38.8" y="115.2">ADDR20</text>
<text x="38.8" y="117.8">ADDR21</text>
<text x="185.7" y="116.5">34</text>
<text x="185.7" y="119">35</text>
<text x="188.6" y="115.2">VDD</text>
<text x="188.6" y="117.8">VSS</text>
<text x="213.6" y="115.2">PD0/TxD0/IR_TxD</text>
<text x="223.9" y="117.8">VDD</text>
<text x="228.5" y="119">66</text>
<text x="228.5" y="116.5">67</text>
<text x="38.8" y="120.3">ADDR22</text>
<text x="185.7" y="121.6">36</text>
<text x="185.7" y="124.1">37</text>
<text x="188.6" y="120.3">DATA0</text>
<text x="188.6" y="122.9">DATA1</text>
<text x="188.6" y="125.4">DATA2</text>
<text x="219.9" y="125.4">TRIGOUT</text>
<text x="223.9" y="120.3">TDO</text>
<text x="224.7" y="122.9">TDI</text>
<text x="228.5" y="124.1">64</text>
<text x="228.5" y="121.6">65</text>
<text x="47.9" y="131.3" transform="rotate(-90 47.9 131.3)">26</text>
<text x="49.2" y="128.3" transform="rotate(-90 49.2 128.3)">ADDR23</text>
<text x="50.5" y="131.3" transform="rotate(-90 50.5 131.3)">27</text>
<text x="51.7" y="128.3" transform="rotate(-90 51.7 128.3)">CS0</text>
<text x="53" y="131.3" transform="rotate(-90 53 131.3)">28</text>
<text x="54.3" y="128.3" transform="rotate(-90 54.3 128.3)">CS1</text>
<text x="55.5" y="131.3" transform="rotate(-90 55.5 131.3)">29</text>
<text x="56.8" y="128.3" transform="rotate(-90 56.8 128.3)">CS2</text>
<text x="58.1" y="131.3" transform="rotate(-90 58.1 131.3)">30</text>
<text x="59.4" y="128.3" transform="rotate(-90 59.4 128.3)">CS3</text>
<text x="60.6" y="131.3" transform="rotate(-90 60.6 131.3)">31</text>
<text x="61.9" y="128.3" transform="rotate(-90 61.9 128.3)">GND</text>
<text x="63.2" y="131.3" transform="rotate(-90 63.2 131.3)">32</text>
<text x="64.4" y="128.3" transform="rotate(-90 64.4 128.3)">DATA0</text>
<text x="65.7" y="131.3" transform="rotate(-90 65.7 131.3)">33</text>
<text x="67" y="128.3" transform="rotate(-90 67 128.3)">DATA1</text>
<text x="68.2" y="131.3" transform="rotate(-90 68.2 131.3)">34</text>
<text x="69.5" y="128.3" transform="rotate(-90 69.5 128.3)">GND</text>
<text x="70.8" y="131.3" transform="rotate(-90 70.8 131.3)">35</text>
<text x="72.1" y="128.3" transform="rotate(-90 72.1 128.3)">GND</text>
<text x="73.3" y="131.3" transform="rotate(-90 73.3 131.3)">36</text>
<text x="74.6" y="128.3" transform="rotate(-90 74.6 128.3)">DATA2</text>
<text x="75.9" y="131.3" transform="rotate(-90 75.9 131.3)">37</text>
<text x="77.1" y="128.3" transform="rotate(-90 77.1 128.3)">DATA3</text>
<text x="78.4" y="131.3" transform="rotate(-90 78.4 131.3)">38</text>
<text x="79.7" y="128.3" transform="rotate(-90 79.7 128.3)">DATA4</text>
<text x="80.9" y="131.3" transform="rotate(-90 80.9 131.3)">39</text>
<text x="82.2" y="128.3" transform="rotate(-90 82.2 128.3)">DATA5</text>
<text x="83.5" y="131.3" transform="rotate(-90 83.5 131.3)">40</text>
<text x="84.8" y="128.3" transform="rotate(-90 84.8 128.3)">GND</text>
<text x="86" y="131.3" transform="rotate(-90 86 131.3)">41</text>
<text x="87.3" y="128.3" transform="rotate(-90 87.3 128.3)">GND</text>
<text x="88.6" y="131.3" transform="rotate(-90 88.6 131.3)">42</text>
<text x="89.8" y="128.3" transform="rotate(-90 89.8 128.3)">DATA6</text>
<text x="91.1" y="131.3" transform="rotate(-90 91.1 131.3)">43</text>
<text x="92.4" y="128.3" transform="rotate(-90 92.4 128.3)">3V3</text>
<text x="93.6" y="131.3" transform="rotate(-90 93.6 131.3)">44</text>
<text x="94.9" y="128.3" transform="rotate(-90 94.9 128.3)">GND</text>
<text x="96.2" y="131.3" transform="rotate(-90 96.2 131.3)">45</text>
<text x="97.5" y="128.3" transform="rotate(-90 97.5 128.3)">DATA7</text>
<text x="98.7" y="131.3" transform="rotate(-90 98.7 131.3)">46</text>
<text x="100" y="128.3" transform="rotate(-90 100 128.3)">IORQ#</text>
<text x="101.3" y="131.3" transform="rotate(-90 101.3 131.3)">47</text>
<text x="102.5" y="128.3" transform="rotate(-90 102.5 128.3)">MREQ#</text>
<text x="103.8" y="131.3" transform="rotate(-90 103.8 131.3)">48</text>
<text x="105.1" y="128.3" transform="rotate(-90 105.1 128.3)">RD#</text>
<text x="106.3" y="131.3" transform="rotate(-90 106.3 131.3)">49</text>
<text x="107.6" y="128.3" transform="rotate(-90 107.6 128.3)">WR#</text>
<text x="108.9" y="131.3" transform="rotate(-90 108.9 131.3)">50</text>
<text x="110.2" y="128.3" transform="rotate(-90 110.2 128.3)">INSTRD#</text>
<text x="185.7" y="126.7">38</text>
<text x="185.7" y="129.2">39</text>
<text x="185.7" y="131.7">40</text>
<text x="188.6" y="127.9">DATA3</text>
<text x="188.6" y="130.5">DATA4</text>
<text x="223.9" y="130.5">TMS</text>
<text x="224.1" y="127.9">TCK</text>
<text x="228.5" y="131.7">61</text>
<text x="228.5" y="129.2">62</text>
<text x="228.5" y="126.7">63</text>
<text x="185.7" y="134.3">41</text>
<text x="185.7" y="136.8">42</text>
<text x="188.6" y="133">DATA5</text>
<text x="188.6" y="135.6">DATA6</text>
<text x="219.5" y="135.6">RTC_VDD</text>
<text x="224.1" y="133">VSS</text>
<text x="228.5" y="136.8">59</text>
<text x="228.5" y="134.3">60</text>
<text x="185.7" y="139.4">43</text>
<text x="185.7" y="141.9">44</text>
<text x="188.6" y="138.1">DATA7</text>
<text x="188.6" y="140.6">VDD</text>
<text x="188.6" y="143.2">VSS</text>
<text x="218.4" y="138.1">RTC_XOUT</text>
<text x="220.3" y="140.6">RTC_XIN</text>
<text x="224.1" y="143.2">VSS</text>
<text x="228.5" y="141.9">57</text>
<text x="228.5" y="139.4">58</text>
<text x="185.7" y="144.4">45</text>
<text x="185.7" y="147">46</text>
<text x="185.7" y="149.5">47</text>
<text x="188.6" y="145.7">IORQ#</text>
<text x="188.6" y="148.3">MREQ#</text>
<text x="218.1" y="148.3">HALT_SLP#</text>
<text x="223.9" y="145.7">VDD</text>
<text x="228.5" y="149.5">54</text>
<text x="228.5" y="147">55</text>
<text x="228.5" y="144.4">56</text>
<text x="185.7" y="152.1">48</text>
<text x="185.7" y="154.6">49</text>
<text x="188.6" y="150.8">RD#</text>
<text x="188.6" y="153.3">WR#</text>
<text x="188.6" y="155.9">INSTRD#</text>
<text x="219.4" y="153.3">BUSREQ#</text>
<text x="219.6" y="150.8">BUSACK#</text>
<text x="223.4" y="155.9">NMI#</text>
<text x="228.5" y="154.6">52</text>
<text x="228.5" y="152.1">53</text>
<text x="185.7" y="157.1">50</text>
<text x="188.6" y="158.4">WAIT#</text>
<text x="220.9" y="158.4">RESET#</text>
<text x="228.5" y="157.1">51</text>
<text x="201.8" y="164.8">101</text>
<text x="205.6" y="163.5">101</text>
</g>
<g font-size="1.7" fill="#00f">
<text x="234.7" y="32.4">PHI</text>
<text x="234.7" y="35">SCL</text>
<text x="47.7" y="37.8" transform="rotate(-90 47.7 37.8)">PHI</text>
<text x="50.2" y="37.8" transform="rotate(-90 50.2 37.8)">SCL</text>
<text x="52.8" y="37.8" transform="rotate(-90 52.8 37.8)">SDA</text>
<text x="55.3" y="37.8" transform="rotate(-90 55.3 37.8)">PB7</text>
<text x="57.8" y="37.8" transform="rotate(-90 57.8 37.8)">GND</text>
<text x="60.4" y="37.8" transform="rotate(-90 60.4 37.8)">PB6</text>
<text x="62.9" y="37.8" transform="rotate(-90 62.9 37.8)">PB5</text>
<text x="65.5" y="37.8" transform="rotate(-90 65.5 37.8)">INT</text>
<text x="68" y="37.8" transform="rotate(-90 68 37.8)">PB3</text>
<text x="70.5" y="37.8" transform="rotate(-90 70.5 37.8)">PB2</text>
<text x="73.1" y="37.8" transform="rotate(-90 73.1 37.8)">PB1</text>
<text x="78.2" y="37.8" transform="rotate(-90 78.2 37.8)">GND</text>
<text x="80.7" y="37.8" transform="rotate(-90 80.7 37.8)">Z80_BUSACK</text>
<text x="83.2" y="37.8" transform="rotate(-90 83.2 37.8)">PC7</text>
<text x="85.8" y="37.8" transform="rotate(-90 85.8 37.8)">PC6</text>
<text x="88.3" y="37.8" transform="rotate(-90 88.3 37.8)">PC4</text>
<text x="90.9" y="37.8" transform="rotate(-90 90.9 37.8)">CLK</text>
<text x="93.4" y="37.8" transform="rotate(-90 93.4 37.8)">GND</text>
<text x="98.5" y="37.8" transform="rotate(-90 98.5 37.8)">PC5</text>
<text x="101" y="37.8" transform="rotate(-90 101 37.8)">PC3</text>
<text x="103.6" y="37.8" transform="rotate(-90 103.6 37.8)">PC2</text>
<text x="106.1" y="37.8" transform="rotate(-90 106.1 37.8)">PC1</text>
<text x="108.6" y="37.8" transform="rotate(-90 108.6 37.8)">PC0</text>
<text x="234.7" y="40.1">GND</text>
<text x="234.7" y="37.5">SDA</text>
<text x="179.6" y="47.7">3V3</text>
<text x="234.7" y="42.6">3V3</text>
<text x="234.7" y="45.1">PB7</text>
<text x="234.7" y="47.7">PB6</text>
<text x="178.8" y="50.2">GND</text>
<text x="234.7" y="52.8">INT</text>
<text x="234.7" y="50.2">PB5</text>
<text x="129.3" y="57.8">PD7</text>
<text x="234.7" y="55.3">PB3</text>
<text x="234.7" y="57.8">PB2</text>
<text x="129.3" y="65.5">PD4</text>
<text x="129.3" y="62.9">PD5</text>
<text x="129.3" y="60.4">PD6</text>
<text x="234.7" y="65.5">3V3</text>
<text x="234.7" y="62.9">Z80_BUSACK</text>
<text x="234.7" y="60.4">PB1</text>
<text x="25.2" y="70.5">GND</text>
<text x="129.3" y="70.5">PD2</text>
<text x="129.3" y="68">PD3</text>
<text x="234.7" y="70.5">CLK</text>
<text x="129.3" y="75.6">PD0</text>
<text x="129.3" y="73.1">PD1</text>
<text x="179.6" y="75.6">3V3</text>
<text x="234.7" y="73.1">GND</text>
<text x="234.7" y="75.6">PC7</text>
<text x="25.2" y="80.7">GND</text>
<text x="129.3" y="78.2">GND</text>
<text x="129.3" y="80.7">BUSACK</text>
<text x="129.3" y="83.2">HALT</text>
<text x="178.8" y="78.2">GND</text>
<text x="234.7" y="78.2">PC6</text>
<text x="234.7" y="80.7">PC5</text>
<text x="234.7" y="83.2">PC4</text>
<text x="129.3" y="88.3">BUSREQ</text>
<text x="129.3" y="85.8">RTC_VDD</text>
<text x="234.7" y="85.8">PC3</text>
<text x="234.7" y="88.3">PC2</text>
<text x="129.3" y="95.9">RESET</text>
<text x="129.3" y="93.4">GND</text>
<text x="129.3" y="90.9">NMI</text>
<text x="234.7" y="93.4">PC0</text>
<text x="234.7" y="90.9">PC1</text>
<text x="234.7" y="95.9">PD7</text>
<text x="129.3" y="98.5">WAIT</text>
<text x="129.3" y="101">3V3</text>
<text x="234.7" y="98.5">PD6</text>
<text x="234.7" y="101">PD5</text>
<text x="234.7" y="103.6">PD4</text>
<text x="234.7" y="106.1">PD3</text>
<text x="179.6" y="113.7">3V3</text>
<text x="234.7" y="108.6">PD2</text>
<text x="234.7" y="111.2">PD1</text>
<text x="234.7" y="113.7">PD0</text>
<text x="177.3" y="118.8">DATA0</text>
<text x="178.8" y="116.3">GND</text>
<text x="234.7" y="117.5">3V3</text>
<text x="177.3" y="121.3">DATA1</text>
<text x="177.3" y="123.9">DATA2</text>
<text x="233.4" y="121.3">TDI</text>
<text x="249.9" y="125.4">1uF</text>
<text x="177.3" y="126.4">DATA3</text>
<text x="177.3" y="129">DATA4</text>
<text x="177.3" y="131.5">DATA5</text>
<text x="233.4" y="131.5">GND</text>
<text x="233.4" y="126.4">TCK</text>
<text x="233.4" y="129">TMS</text>
<text x="259" y="127.7">TMS</text>
<text x="276.6" y="127.7">3V3</text>
<text x="177.3" y="134">DATA6</text>
<text x="177.3" y="136.6">DATA7</text>
<text x="233.4" y="136.6">RTC_XOUT</text>
<text x="233.4" y="134">RTC_VDD</text>
<text x="60.4" y="142" transform="rotate(-90 60.4 142)">GND</text>
<text x="62.9" y="143.5" transform="rotate(-90 62.9 143.5)">DATA0</text>
<text x="65.5" y="143.5" transform="rotate(-90 65.5 143.5)">DATA1</text>
<text x="68" y="142" transform="rotate(-90 68 142)">GND</text>
<text x="70.5" y="142" transform="rotate(-90 70.5 142)">GND</text>
<text x="73.1" y="143.5" transform="rotate(-90 73.1 143.5)">DATA2</text>
<text x="75.6" y="143.5" transform="rotate(-90 75.6 143.5)">DATA3</text>
<text x="78.2" y="143.5" transform="rotate(-90 78.2 143.5)">DATA4</text>
<text x="80.7" y="143.5" transform="rotate(-90 80.7 143.5)">DATA5</text>
<text x="83.2" y="142" transform="rotate(-90 83.2 142)">GND</text>
<text x="85.8" y="142" transform="rotate(-90 85.8 142)">GND</text>
<text x="88.3" y="143.5" transform="rotate(-90 88.3 143.5)">DATA6</text>
<text x="90.9" y="141.2" transform="rotate(-90 90.9 141.2)">3V3</text>
<text x="93.4" y="142" transform="rotate(-90 93.4 142)">GND</text>
<text x="95.9" y="143.5" transform="rotate(-90 95.9 143.5)">DATA7</text>
<text x="98.5" y="142.4" transform="rotate(-90 98.5 142.4)">IORQ</text>
<text x="101" y="143.2" transform="rotate(-90 101 143.2)">MREQ</text>
<text x="103.6" y="140.6" transform="rotate(-90 103.6 140.6)">RD</text>
<text x="106.1" y="141" transform="rotate(-90 106.1 141)">WR</text>
<text x="178.8" y="141.7">GND</text>
<text x="179.6" y="139.1">3V3</text>
<text x="233.4" y="141.7">GND</text>
<text x="233.4" y="139.1">RTC_XIN</text>
<text x="108.6" y="144.4" transform="rotate(-90 108.6 144.4)">INSTRD</text>
<text x="177.6" y="146.7">MREQ</text>
<text x="178.4" y="144.2">IORQ</text>
<text x="180.2" y="149.3">RD</text>
<text x="233.4" y="144.2">3V3</text>
<text x="233.4" y="146.7">HALT</text>
<text x="233.4" y="149.3">BUSACK</text>
<text x="258.8" y="145.7">1uF</text>
<text x="275.3" y="144.4">1uF</text>
<text x="176.4" y="154.4">INSTRD</text>
<text x="179.8" y="151.8">WR</text>
<text x="233.4" y="151.8">BUSREQ</text>
<text x="233.4" y="154.4">NMI</text>
<text x="272.8" y="151.8">GND</text>
<text x="178.5" y="156.9">WAIT</text>
<text x="187.7" y="162">EZ80F92AZ020EG</text>
<text x="233.4" y="156.9">RESET</text>
</g>
<g font-size="1.7" fill="#000080">
<text x="249.9" y="123.3">C8</text>
<text x="258.8" y="143.6">C7</text>
<text x="275.3" y="142.3">C15</text>
</g>
<g font-size="1.3" fill="#000080">
<text x="246.1" y="42.1">C10</text>
<text x="165.1" y="49.5">C3</text>
<text x="260.1" y="70">C9</text>
<text x="161.3" y="77.5">C4</text>
<text x="165.4" y="114.2">C5</text>
<text x="164.1" y="139.6">C6</text>
</g>
<g font-size="1.3" fill="#00f">
<text x="246.1" y="44.2">1uF</text>
<text x="169.9" y="49.5">1uF</text>
<text x="166.1" y="77.5">1uF</text>
<text x="260.1" y="72.1">1uF</text>
<text x="165.2" y="117.3">1uF</text>
<text x="163.9" y="142.7">1uF</text>
</g>
</svg>
